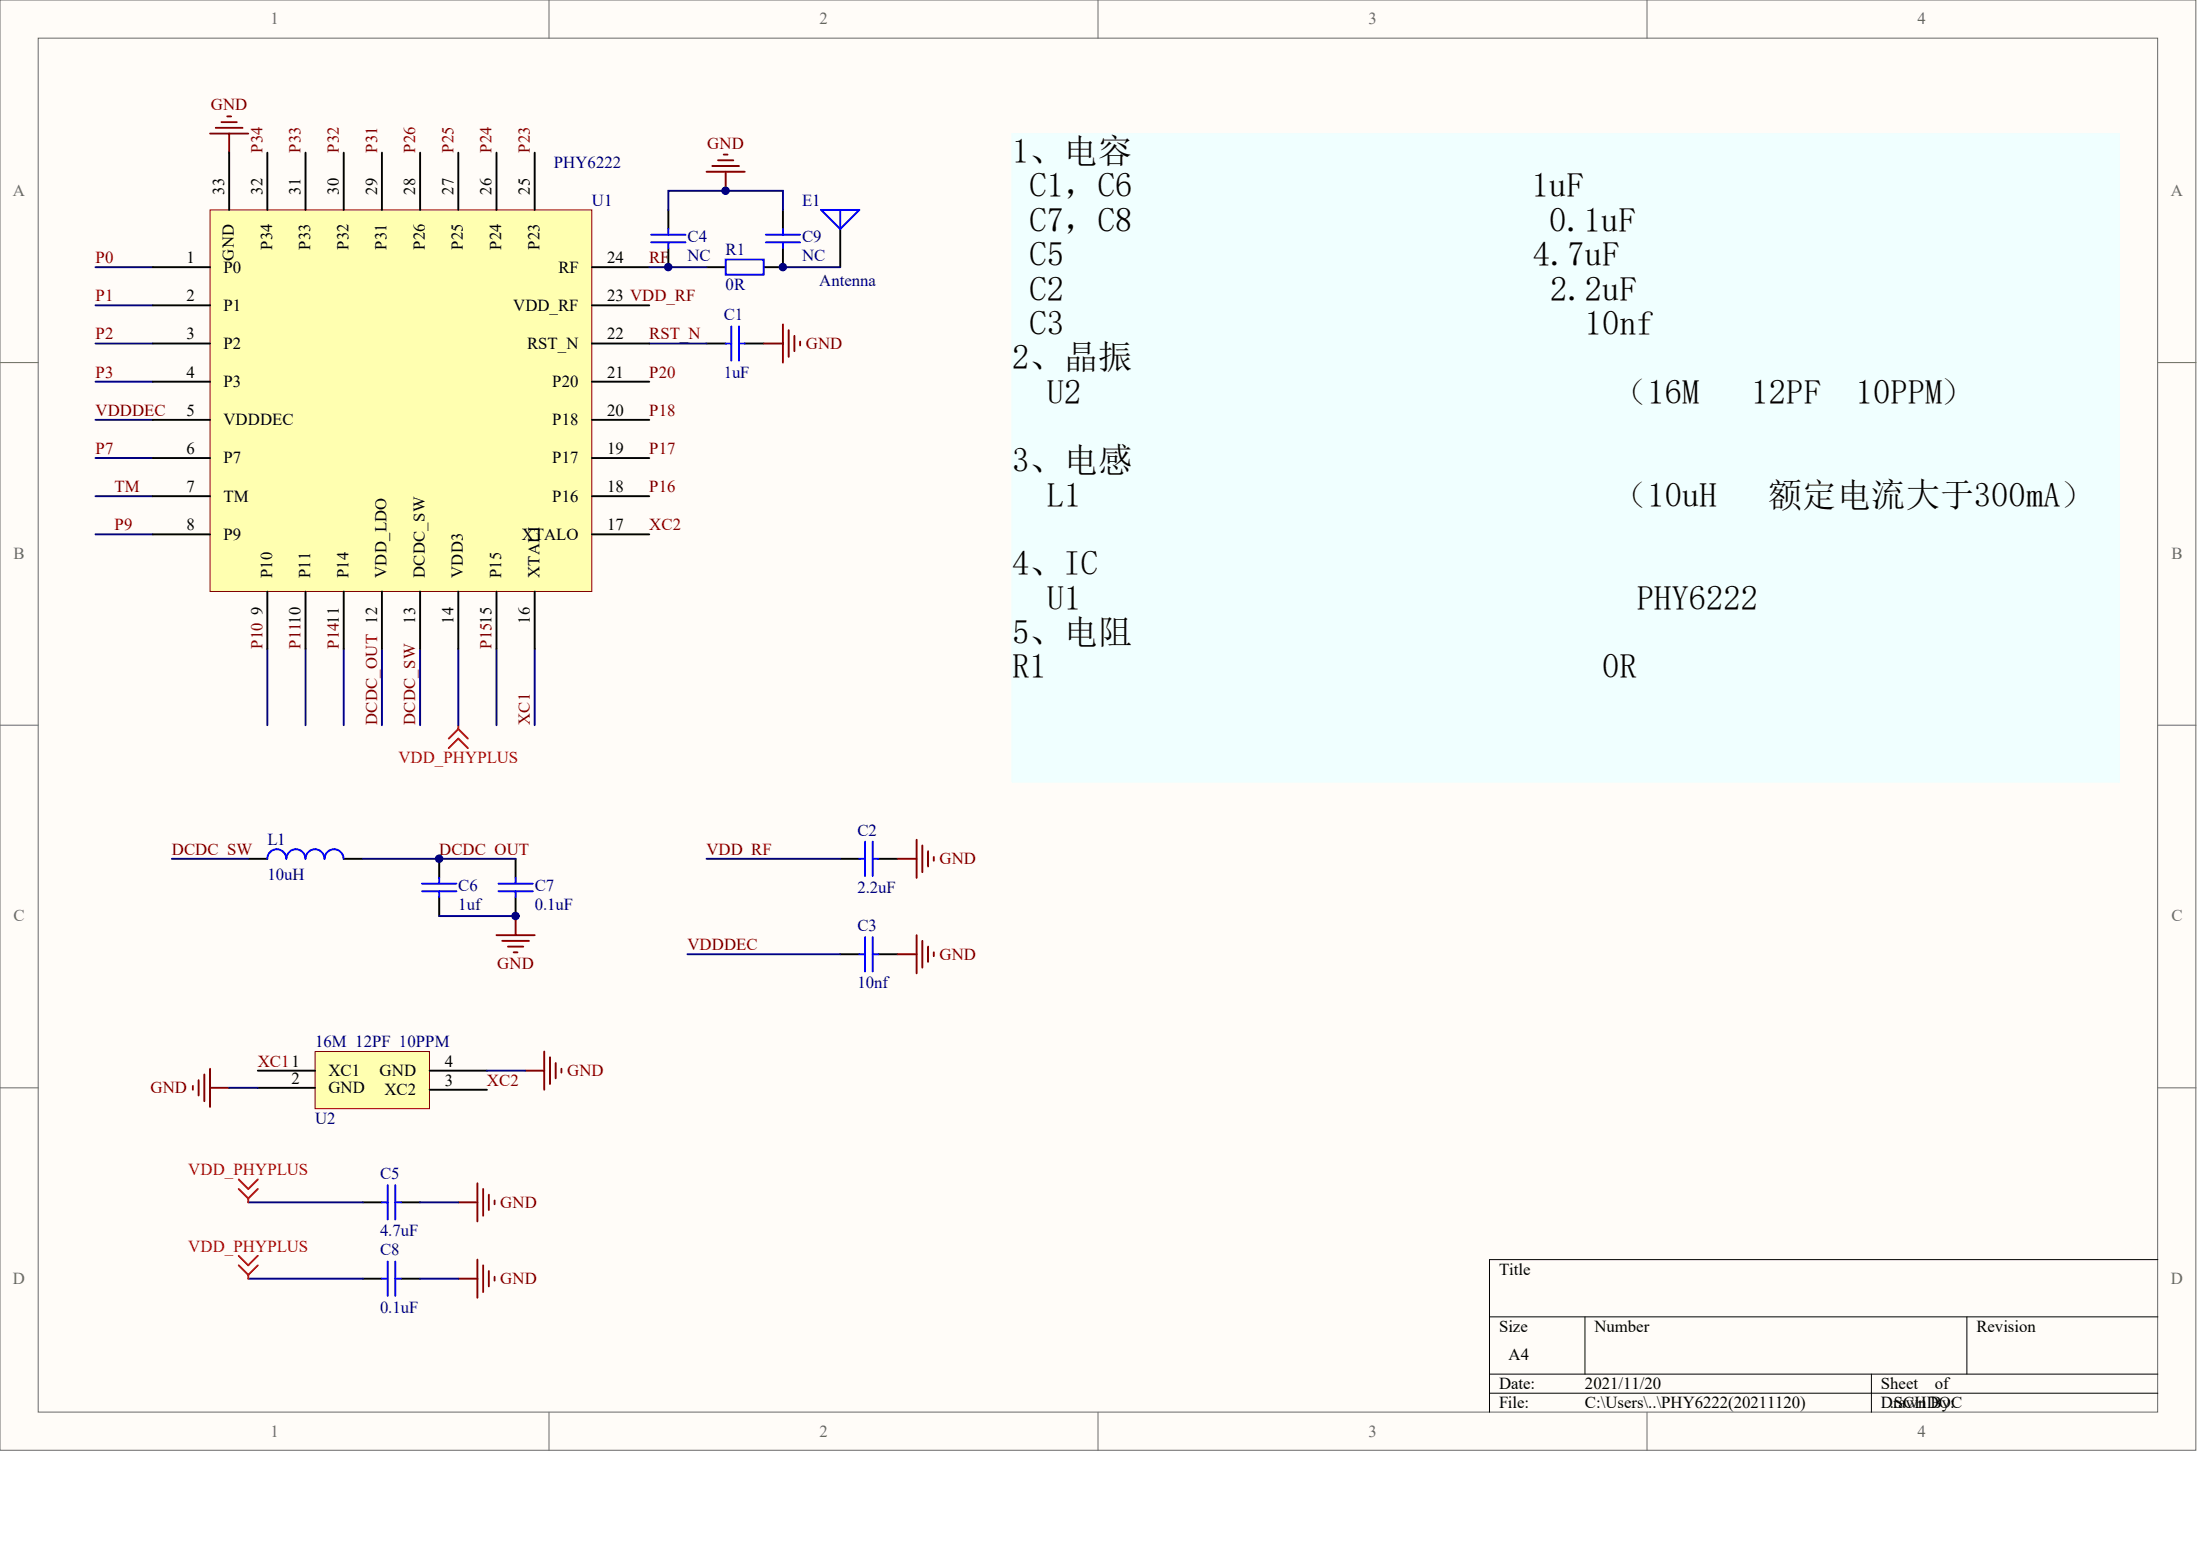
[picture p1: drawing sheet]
<svg xmlns="http://www.w3.org/2000/svg" width="840mm" height="594mm" viewBox="0 0 840 594" stroke-linecap="round" stroke-linejoin="round" font-family="sans-serif">
<g fill="#fffcf8" stroke="#696969" stroke-width=".38">
<path d="M0 0h838v553.4h-838z"/>
<path d="M14.6 14.6h808.8v524.2h-808.8z"/>
</g>
<path d="M209.5 0v14.6M419 0v14.6M628.6 0v14.6M0 138.4h14.6M823.5 138.4h14.6M0 276.7h14.6M823.5 276.7h14.6M0 415.1h14.6M823.5 415.1h14.6M209.5 538.9v14.5M419 538.9v14.5M628.6 538.9v14.5" fill="none" stroke="#696969" stroke-width=".38"/>
<path d="M823.5 480.6h-255.1v58.3M568.4 502.5h255.1M604.9 502.5v21.8M750.6 502.5v21.8M568.4 524.3h255.1M568.4 531.6h255.1M714.2 524.3v14.6" fill="none" stroke="#000" stroke-width=".38"/>
<path d="M200.4 408.5h7.3M207.7 401.2v14.6M209.9 403.4v10.2M212.1 405.6v5.8M214.3 407.8v1.4" fill="none" stroke="#800000" stroke-width=".73"/>
<path d="M120.2 401.2h43.7v21.8h-43.7z" fill="#ffffb0" stroke="#800000" stroke-width=".38"/>
<g fill="none" stroke="#000" stroke-width=".73">
<path d="M320.7 87.4v14.5M269.6 131.1h7.3M284.2 131.1h7.3M94.7 327.7h7.3M131.2 327.7h7.3M167.6 327.7v7.3M196.8 327.7v7.3M320.7 327.7h7.3M335.2 327.7h7.3M167.6 342.2v7.3M196.8 342.2v7.3M320.7 364.1h7.3"/>
<path d="M335.2 364.1h7.3M98.4 408.5h21.8M98.4 415.1h21.8M164 408.5h21.8M164 415.8h21.8M138.5 458.8h7.3M153 458.8h7.3M138.5 487.9h7.3M153 487.9h7.3"/>
</g>
<g fill="none" stroke="#800000" stroke-width=".73">
<path d="M80.2 51h14.5M82.4 48.8h10.2M84.5 46.6h5.9M86.7 44.4h1.5M87.5 51v7.3M291.5 131.1h7.3M298.8 123.8v14.6M301 126v10.2M303.2 128.2v5.8M305.4 130.3v1.5M342.5 327.7h7.3M349.8 320.4v14.6"/>
<path d="M352 322.6v10.2M354.2 324.8v5.8M356.4 327v1.4M189.5 356.8h14.6M191.7 359h10.2M196.8 349.5v7.3M349.8 356.8v14.6M352 359v10.2M193.9 361.2h5.8M196 363.4h1.5M342.5 364.1h7.3M354.2 361.2v5.8"/>
<path d="M356.4 363.4v1.4M73.6 414.3v1.5M75.8 412.2v5.8M78 410v10.2M80.2 407.8v14.6M80.2 415.1h7.3M174.9 458.8h7.3M182.2 451.5v14.5M184.4 453.7v10.2M186.6 455.8v5.9M188.8 458v1.5M174.9 487.9h7.3"/>
<path d="M182.2 480.6v14.6M184.4 482.8v10.2M186.6 485v5.8M188.8 487.2v1.4"/>
</g>
<g fill="none" stroke="#00f" stroke-width=".73">
<path d="M313.4 80.1h14.6l-7.3 7.3zM320.7 80.1v7.3M276.9 131.1h2.2M279.1 124.5v13.1M282 131.1h2.2M282 124.5v13.1M109.2 327.7a3.6 3.6 0 0 0-3.6-3.7 3.6 3.6 0 0 0-3.6 3.7M116.5 327.7a3.6 3.6 0 0 0-3.6-3.7 3.6 3.6 0 0 0-3.6 3.7M123.8 327.7a3.6 3.6 0 0 0-3.6-3.7 3.6 3.6 0 0 0-3.6 3.7M131.1 327.7a3.6 3.6 0 0 0-3.6-3.7 3.6 3.6 0 0 0-3.6 3.7M161.1 337.2h13.1M167.6 335v2.2"/>
<path d="M190.2 337.2h13.1M196.8 335v2.2M328 327.7h2.1M330.1 321.1v13.1M333.1 321.1v13.1M333.1 327.7h2.1M161.1 340.1h13.1M167.6 340.1v2.1M190.2 340.1h13.1M196.8 340.1v2.1M330.1 357.5v13.1M333.1 357.5v13.1"/>
<path d="M328 364.1h2.1M333.1 364.1h2.1M145.8 458.8h2.1M147.9 452.2v13.1M150.9 458.8h2.1M150.9 452.2v13.1M145.8 487.9h2.1M147.9 481.3v13.1M150.9 481.3v13.1M150.9 487.9h2.1"/>
</g>
<g fill="none" stroke="#000080" stroke-width=".73">
<path d="M36.4 101.9h21.9M36.4 116.5h21.9M36.4 131.1h21.9M247.8 131.1h21.8M36.4 145.6h21.9M36.4 160.2h21.9M36.4 174.8h21.9M36.4 189.3h21.9M36.4 203.9h21.9M102 247.6v29.1M116.6 247.6v29.1M131.2 247.6v29.1"/>
<path d="M145.8 247.6v29.1M160.3 247.6v29.1M174.9 247.6v29.1M189.5 247.6v29.1M204.1 247.6v29.1M65.6 327.7h29.1M138.5 327.7h58.3M269.6 327.7h51.1M167.6 349.5h29.2M262.4 364.1h58.3M87.5 415.1h10.9M185.8 408.5h14.6"/>
<path d="M94.7 458.8h43.8M160.3 458.8h14.6M94.7 487.9h43.8M160.3 487.9h14.6"/>
</g>
<path d="M174.9 278.2l-3.6 3.6M174.9 278.2l3.7 3.6M174.9 276.7v1.5M171.3 285.5l3.6-3.7 3.7 3.7M91.1 450l3.6 3.7 3.7-3.7M91.1 453.7l3.6 3.6M94.7 457.3v1.5M98.4 453.7l-3.7 3.6M91.1 479.2l3.6 3.6 3.7-3.6M91.1 482.8l3.6 3.6M94.7 486.4v1.5M98.4 482.8l-3.7 3.6" fill="none" stroke="#f00" stroke-width=".73"/>
<path d="M386.3 51h422.6v247.5h-422.6z" fill="#f0ffff" stroke="#f0ffff" stroke-width=".38"/>
<path d="M80.2 80.1h145.6v145.6h-145.6z" fill="#ffffb0" stroke="#800000" stroke-width=".38"/>
<g fill="none" stroke="#000" stroke-width=".73">
<path d="M87.5 58.3v21.8M102 58.3v21.8M116.6 58.3v21.8M131.2 58.3v21.8M145.8 58.3v21.8M160.3 58.3v21.8M174.9 58.3v21.8M189.5 58.3v21.8M204.1 58.3v21.8M255.1 80.1v7.3M255.1 94.7v7.2M298.8 94.7v7.2h-7.3"/>
<path d="M298.8 80.1v7.3M58.3 101.9h21.9M58.3 116.5h21.9M225.9 101.9h21.9M225.9 116.5h21.9M269.6 101.9h7.3M58.3 131.1h21.9M225.9 131.1h21.9M58.3 145.6h21.9M225.9 145.6h21.9M58.3 160.2h21.9M58.3 174.8h21.9"/>
<path d="M225.9 160.2h21.9M225.9 174.8h21.9M58.3 189.3h21.9M225.9 189.3h21.9M58.3 203.9h21.9M225.9 203.9h21.9M102 225.7v21.9M116.6 225.7v21.9M131.2 225.7v21.9M145.8 225.7v21.9M160.3 225.7v21.9M174.9 225.7v21.9"/>
<path d="M189.5 225.7v21.9M204.1 225.7v21.9"/>
</g>
<path d="M248.5 89.6h13.1M248.5 92.5h13.1M255.1 87.4v2.2M255.1 92.5v2.2M276.9 99h14.5v5.8h-14.5zM292.2 89.6h13.2M292.2 92.5h13.2M298.8 87.4v2.2M298.8 92.5v2.2" fill="none" stroke="#00f" stroke-width=".73"/>
<path d="M255.1 80.1v-7.3h43.7v7.3M247.8 101.9h21.8M298.8 101.9h21.9" fill="none" stroke="#000080" stroke-width=".73"/>
<path d="M276.2 59h1.5M269.6 65.5h14.6M271.8 63.3h10.2M274 61.2h5.9M276.9 65.5v7.3" fill="none" stroke="#800000" stroke-width=".73"/>
<g fill="#000080" stroke="#000080" stroke-width=".38">
<circle cx="167.6" cy="327.6" r="1.42"/>
<circle cx="196.7" cy="349.5" r="1.42"/>
<circle cx="255" cy="101.9" r="1.42"/>
<circle cx="276.9" cy="72.8" r="1.42"/>
<circle cx="298.8" cy="101.9" r="1.42"/>
</g>
<g font-size="13.1">
<text x="386.3" y="62.2">1、电容</text>
<text x="392.9" y="75.3">C1，C6</text>
<text x="584.6" y="75.3">1uF</text>
<text x="392.9" y="88.4">C7，C8</text>
<text x="591.2" y="88.4">0.1uF</text>
<text x="392.9" y="101.6">C5</text>
<text x="585" y="101.6">4.7uF</text>
<text x="392.9" y="114.7">C2</text>
<text x="591.6" y="114.7">2.2uF</text>
<text x="392.9" y="127.8">C3</text>
<text x="604.8" y="127.8">10nf</text>
<text x="386.3" y="140.9">2、晶振</text>
<text x="399.5" y="154">U2</text>
<text x="615.6" y="154">（16M</text>
<text x="668.5" y="154">12PF</text>
<text x="708.2" y="154">10PPM）</text>
<text x="386.3" y="180.2">3、电感</text>
<text x="399.5" y="193.3">L1</text>
<text x="615.6" y="193.3">（10uH</text>
<text x="674.6" y="193.3">额定电流大于300mA）</text>
<text x="386.3" y="219.5">4、IC</text>
<text x="399.5" y="232.6">U1</text>
<text x="624.7" y="232.6">PHY6222</text>
<text x="386.3" y="245.7">5、电阻</text>
<text x="386.3" y="258.8">R1</text>
<text x="611.4" y="258.8">0R</text>
</g>
<g font-size="6.4" fill="#696969">
<text x="103.2" y="9.3">1</text>
<text x="312.7" y="9.3">2</text>
<text x="522.2" y="9.3">3</text>
<text x="731.8" y="9.3">4</text>
<text x="5" y="74.9">A</text>
<text x="828.5" y="74.9">A</text>
<text x="5.2" y="213.2">B</text>
<text x="828.7" y="213.2">B</text>
<text x="5.2" y="351.6">C</text>
<text x="828.7" y="351.6">C</text>
<text x="5" y="490">D</text>
<text x="828.5" y="490">D</text>
<text x="103.2" y="548.2">1</text>
<text x="312.7" y="548.2">2</text>
<text x="522.2" y="548.2">3</text>
<text x="731.8" y="548.2">4</text>
</g>
<g font-size="6.4" fill="#800000">
<text x="80.5" y="42.1">GND</text>
<text x="269.9" y="56.7">GND</text>
<text x="36.4" y="100.4">P0</text>
<text x="247.8" y="100.4">RF</text>
<text x="36.4" y="114.9">P1</text>
<text x="36.4" y="129.5">P2</text>
<text x="247.8" y="129.5">RST_N</text>
<text x="307.5" y="133.1">GND</text>
<text x="36.4" y="144.1">P3</text>
<text x="247.8" y="144.1">P20</text>
<text x="36.4" y="158.6">VDDDEC</text>
<text x="247.8" y="158.6">P18</text>
<text x="36.4" y="173.2">P7</text>
<text x="247.8" y="173.2">P17</text>
<text x="43.7" y="187.8">TM</text>
<text x="247.8" y="187.8">P16</text>
<text x="43.7" y="202.3">P9</text>
<text x="247.8" y="202.3">XC2</text>
<text x="65.6" y="326.1">DCDC_SW</text>
<text x="167.6" y="326.1">DCDC_OUT</text>
<text x="269.6" y="326.1">VDD_RF</text>
<text x="358.6" y="329.8">GND</text>
<text x="262.4" y="362.5">VDDDEC</text>
<text x="189.8" y="369.8">GND</text>
<text x="358.6" y="366.2">GND</text>
<text x="98.4" y="406.9">XC11</text>
<text x="216.4" y="410.6">GND</text>
<text x="57.4" y="417.1">GND</text>
<text x="185.8" y="414.2">XC2</text>
<text x="190.9" y="460.8">GND</text>
<text x="190.9" y="490">GND</text>
</g>
<g font-size="6.4" fill="#000080">
<text x="211.3" y="64">PHY6222</text>
<text x="225.9" y="78.5">U1</text>
<text x="306.1" y="78.5">E1</text>
<text x="262.4" y="92.4">C4</text>
<text x="306.1" y="92.4">C9</text>
<text x="262.4" y="99.6">NC</text>
<text x="276.9" y="97.5">R1</text>
<text x="306.1" y="99.6">NC</text>
<text x="276.9" y="110.6">0R</text>
<text x="312.6" y="109.1">Antenna</text>
<text x="276.2" y="122.2">C1</text>
<text x="276.2" y="144.1">1uF</text>
<text x="102" y="322.5">L1</text>
<text x="327.2" y="318.8">C2</text>
<text x="102" y="335.6">10uH</text>
<text x="174.9" y="339.9">C6</text>
<text x="204.1" y="339.9">C7</text>
<text x="327.2" y="340.7">2.2uF</text>
<text x="174.9" y="347.2">1uf</text>
<text x="204.1" y="347.2">0.1uF</text>
<text x="327.2" y="355.2">C3</text>
<text x="327.2" y="377.1">10nf</text>
<text x="120.2" y="399.7">16M 12PF 10PPM</text>
<text x="120.2" y="428.8">U2</text>
<text x="145" y="449.9">C5</text>
<text x="145" y="471.8">4.7uF</text>
<text x="145" y="479">C8</text>
<text x="145" y="500.9">0.1uF</text>
</g>
<g font-size="6.4">
<text x="71.1" y="100.4">1</text>
<text x="231.8" y="100.4">24</text>
<text x="85.3" y="104">P0</text>
<text x="213.1" y="104">RF</text>
<text x="71.1" y="114.9">2</text>
<text x="85.3" y="118.6">P1</text>
<text x="195.9" y="118.6">VDD_RF</text>
<text x="231.8" y="114.9">23 VDD_RF</text>
<text x="71.1" y="129.5">3</text>
<text x="231.8" y="129.5">22</text>
<text x="85.3" y="133.1">P2</text>
<text x="201.1" y="133.1">RST_N</text>
<text x="71.1" y="144.1">4</text>
<text x="85.3" y="147.7">P3</text>
<text x="210.8" y="147.7">P20</text>
<text x="231.8" y="144.1">21</text>
<text x="71.1" y="158.6">5</text>
<text x="231.8" y="158.6">20</text>
<text x="85.3" y="162.3">VDDDEC</text>
<text x="210.8" y="162.3">P18</text>
<text x="71.1" y="173.2">6</text>
<text x="231.8" y="173.2">19</text>
<text x="85.3" y="176.8">P7</text>
<text x="210.8" y="176.8">P17</text>
<text x="71.1" y="187.8">7</text>
<text x="85.3" y="191.4">TM</text>
<text x="210.8" y="191.4">P16</text>
<text x="231.8" y="187.8">18</text>
<text x="71.1" y="202.3">8</text>
<text x="231.8" y="202.3">17</text>
<text x="85.3" y="206">P9</text>
<text x="199.1" y="206">XTALO</text>
<text x="169.8" y="406.9">4</text>
<text x="111.2" y="413.5">2</text>
<text x="125.4" y="410.6">XC1</text>
<text x="144.9" y="410.6">GND</text>
<text x="125.4" y="417.1">GND</text>
<text x="146.7" y="417.9">XC2</text>
<text x="169.8" y="414.2">3</text>
<text x="572.1" y="486.3">Title</text>
<text x="572.1" y="508.2">Size</text>
<text x="608.5" y="508.2">Number</text>
<text x="754.3" y="508.2">Revision</text>
<text x="575.7" y="519.1">A4</text>
<text x="572.1" y="530">Date:</text>
<text x="604.9" y="530">2021/11/20</text>
<text x="717.8" y="530">Sheet</text>
<text x="738.4" y="530">of</text>
<text x="572.1" y="537.3">File:</text>
<text x="604.9" y="537.3">C:\Users\..\PHY6222(20211120)</text>
<text x="717.8" y="537.3">Drawn By:</text>
<text x="721.2" y="537.3">.SCHDOC</text>
</g>
<g font-size="6.4" fill="#f00">
<text x="152" y="291.2">VDD_PHYPLUS</text>
<text x="71.9" y="448.5">VDD_PHYPLUS</text>
<text x="71.9" y="477.6">VDD_PHYPLUS</text>
</g>
<g font-size="6.3" fill="#800000">
<text x="100.2" y="58.3" transform="rotate(-90 100.2 58.3)">P34</text>
<text x="114.7" y="58.3" transform="rotate(-90 114.7 58.3)">P33</text>
<text x="129.3" y="58.3" transform="rotate(-90 129.3 58.3)">P32</text>
<text x="143.9" y="58.3" transform="rotate(-90 143.9 58.3)">P31</text>
<text x="158.5" y="58.3" transform="rotate(-90 158.5 58.3)">P26</text>
<text x="173" y="58.3" transform="rotate(-90 173 58.3)">P25</text>
<text x="187.6" y="58.3" transform="rotate(-90 187.6 58.3)">P24</text>
<text x="202.2" y="58.3" transform="rotate(-90 202.2 58.3)">P23</text>
<text x="100.2" y="247.6" transform="rotate(-90 100.2 247.6)">P10</text>
<text x="114.7" y="247.6" transform="rotate(-90 114.7 247.6)">P1110</text>
<text x="129.3" y="247.6" transform="rotate(-90 129.3 247.6)">P1411</text>
<text x="187.6" y="247.6" transform="rotate(-90 187.6 247.6)">P1515</text>
<text x="143.9" y="276.7" transform="rotate(-90 143.9 276.7)">DCDC_OUT 12</text>
<text x="158.5" y="276.7" transform="rotate(-90 158.5 276.7)">DCDC_SW</text>
<text x="202.2" y="276.7" transform="rotate(-90 202.2 276.7)">XC1</text>
</g>
<g font-size="6.3">
<text x="85.6" y="74.3" transform="rotate(-90 85.6 74.3)">33</text>
<text x="100.2" y="74.3" transform="rotate(-90 100.2 74.3)">32</text>
<text x="114.7" y="74.3" transform="rotate(-90 114.7 74.3)">31</text>
<text x="129.3" y="74.3" transform="rotate(-90 129.3 74.3)">30</text>
<text x="143.9" y="74.3" transform="rotate(-90 143.9 74.3)">29</text>
<text x="158.5" y="74.3" transform="rotate(-90 158.5 74.3)">28</text>
<text x="173" y="74.3" transform="rotate(-90 173 74.3)">27</text>
<text x="187.6" y="74.3" transform="rotate(-90 187.6 74.3)">26</text>
<text x="202.2" y="74.3" transform="rotate(-90 202.2 74.3)">25</text>
<text x="103.8" y="95.4" transform="rotate(-90 103.8 95.4)">P34</text>
<text x="118.4" y="95.4" transform="rotate(-90 118.4 95.4)">P33</text>
<text x="133" y="95.4" transform="rotate(-90 133 95.4)">P32</text>
<text x="147.5" y="95.4" transform="rotate(-90 147.5 95.4)">P31</text>
<text x="162.1" y="95.4" transform="rotate(-90 162.1 95.4)">P26</text>
<text x="176.7" y="95.4" transform="rotate(-90 176.7 95.4)">P25</text>
<text x="191.3" y="95.4" transform="rotate(-90 191.3 95.4)">P24</text>
<text x="205.8" y="95.4" transform="rotate(-90 205.8 95.4)">P23</text>
<text x="89.2" y="99.4" transform="rotate(-90 89.2 99.4)">GND</text>
<text x="103.8" y="220.6" transform="rotate(-90 103.8 220.6)">P10</text>
<text x="118.4" y="220.6" transform="rotate(-90 118.4 220.6)">P11</text>
<text x="133" y="220.6" transform="rotate(-90 133 220.6)">P14</text>
<text x="147.5" y="220.6" transform="rotate(-90 147.5 220.6)">VDD_LDO</text>
<text x="162.1" y="220.6" transform="rotate(-90 162.1 220.6)">DCDC_SW</text>
<text x="176.7" y="220.6" transform="rotate(-90 176.7 220.6)">VDD3</text>
<text x="191.3" y="220.6" transform="rotate(-90 191.3 220.6)">P15</text>
<text x="205.8" y="220.6" transform="rotate(-90 205.8 220.6)">XTALI</text>
<text x="100.2" y="234.8" transform="rotate(-90 100.2 234.8)">9</text>
<text x="158.5" y="238.1" transform="rotate(-90 158.5 238.1)">13</text>
<text x="173" y="238.1" transform="rotate(-90 173 238.1)">14</text>
<text x="202.2" y="238.1" transform="rotate(-90 202.2 238.1)">16</text>
</g>
</svg>
